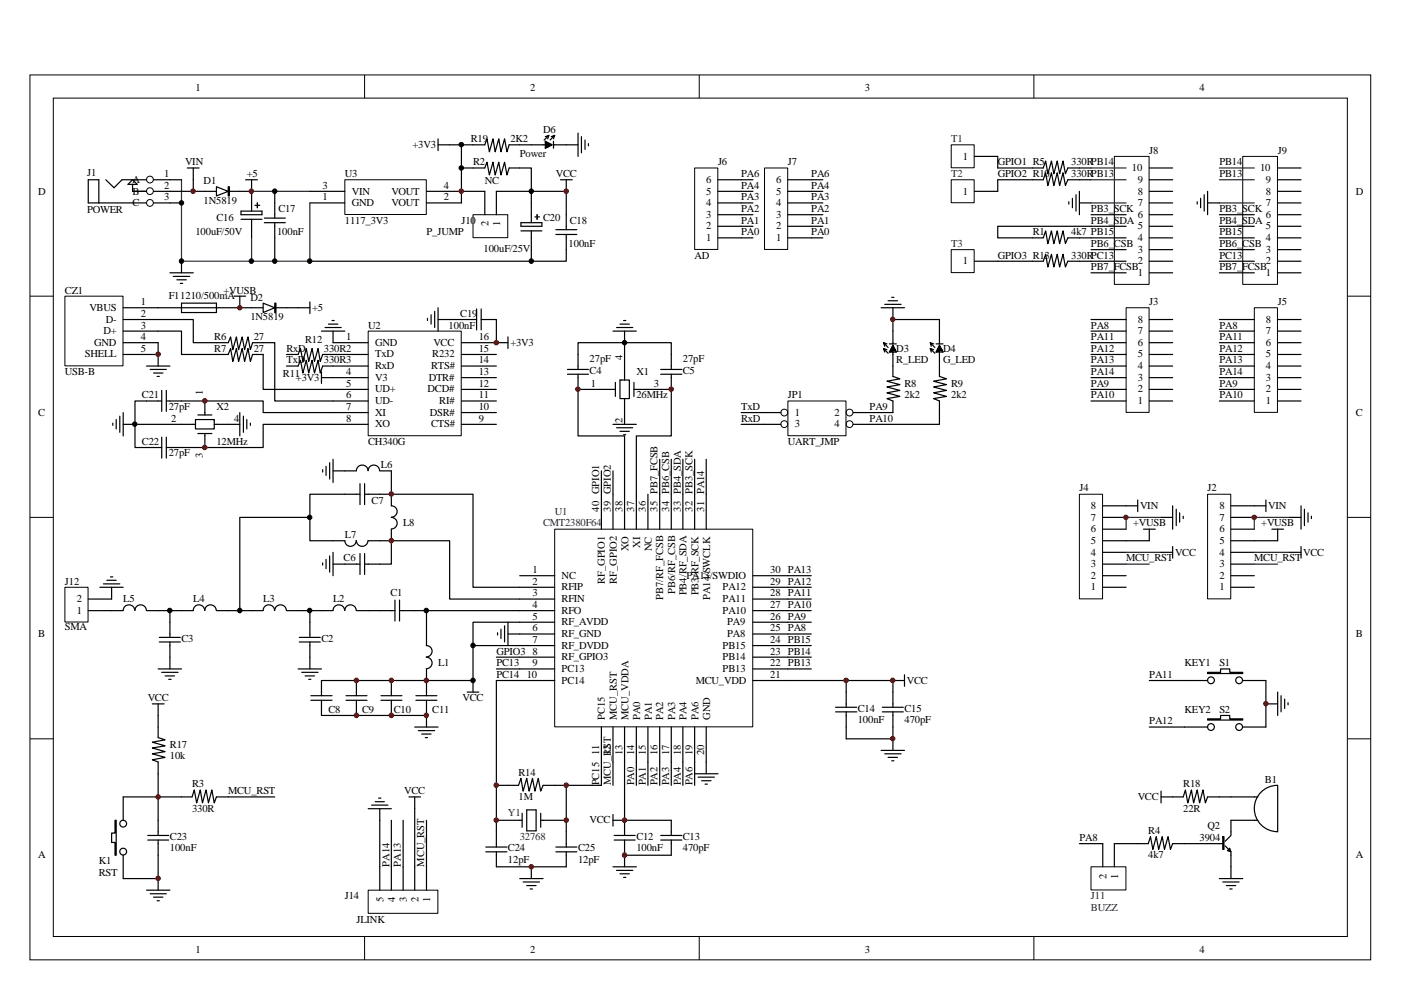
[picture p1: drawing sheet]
<svg xmlns="http://www.w3.org/2000/svg" width="297mm" height="210mm" viewBox="0 0 297 210" stroke-linecap="round" stroke-linejoin="round" font-family="sans-serif">
<g fill="none" stroke="#000" stroke-width=".21">
<path d="M6.3 15.9h284.3v187.6h-284.3zM77.3 15.9v4.9M148.3 15.9v4.9M219.2 15.9v4.9M11.3 20.8h274.4v177.8h-274.4zM6.3 62.8h5M285.7 62.8h5M6.3 109.7h5M285.7 109.7h5M6.3 156.6h5M285.7 156.6h5M77.3 198.6v5"/>
<path d="M148.3 198.6v5M219.2 198.6v5"/>
</g>
<g fill="none" stroke="#000" stroke-width=".25">
<path d="M120.3 78.3h4.5M120.3 79.3h4.5M122.6 78.3v-5.6h19.7v5.6M122.6 79.3v3.3M130 70.2h4.9M130.7 69.4h3.5M131.4 68.7h2M132.2 68h.5M132.4 70.2v10.4M140.1 78.3h4.5M140.1 79.3h4.5M142.3 79.3v3.3"/>
<path d="M68.4 99.6v.5M69.1 98.9v1.9M69.9 98.1v3.5M70.6 99.8h5M70.6 97.4v4.9M75.6 99.8a1.23 1.23 0 0 1 1.2-1.2 1.23 1.23 0 0 1 1.2 1.2M78.1 99.8a1.21 1.21 0 0 1 1.2-1.2 1.21 1.21 0 0 1 1.2 1.2M80.5 99.8h2.5v7.4a1.21 1.21 0 0 1 1.2 1.3 1.21 1.21 0 0 1-1.2 1.2M130 90h4.9M130.5 82.6h-7.9v9.8h9.8v12.4M130.5 81.1v2.9M130.7 90.7h3.5"/>
<path d="M131.4 80.6h2v3.9h-2zM131.4 91.5h2M132.2 92.2h.5M132.4 84.5v5.5M134.4 82.6h7.9v9.8h-7.4v12.4M134.4 81.1v2.9M139.9 97.4v7.4M142.3 97.4v7.4M65.7 109.7h-14.9v19.8M68.4 119.4v.4M69.1 118.6v2M69.9 117.9v3.4"/>
<path d="M70.6 119.6h5.7M70.6 117.1v5M73.1 114.6a1.21 1.21 0 0 0 1.2 1.2 1.21 1.21 0 0 0 1.2-1.2M75.6 114.6a1.23 1.23 0 0 0 1.2 1.2 1.23 1.23 0 0 0 1.2-1.2M76.3 104.8h-10.6v9.9h7.4M76.3 102.5v4.5M76.3 117.4v4.4M77.3 104.8h23v19.7h9.9M77.3 102.5v4.5M77.3 117.4v4.4M78.1 114.7h4.9M83 109.7a1.23 1.23 0 0 1 1.2 1.2 1.23 1.23 0 0 1-1.2 1.3"/>
<path d="M83 114.7v4.9h-5.7M83 114.7h12.3v12.3h14.9M83 112.2v2.5M23.7 129.5h2.4M26.1 129.4a1.23 1.23 0 0 1 1.2-1.2 1.23 1.23 0 0 1 1.3 1.2M28.6 129.4a1.21 1.21 0 0 1 1.2-1.2 1.21 1.21 0 0 1 1.2 1.2M31.1 129.5h9.9M33.8 135.1h4.4M33.8 136.1h4.4M36 129.5v5.6M36 136.1v5.7M41 129.4a1.21 1.21 0 0 1 1.2-1.2 1.21 1.21 0 0 1 1.2 1.2 1.23 1.23 0 0 1 1.2-1.2 1.23 1.23 0 0 1 1.2 1.2"/>
<path d="M45.9 129.5h9.9M55.8 129.4a1.21 1.21 0 0 1 1.2-1.2 1.21 1.21 0 0 1 1.2 1.2M58.3 129.4a1.23 1.23 0 0 1 1.2-1.2 1.23 1.23 0 0 1 1.2 1.2M60.7 129.5h9.9M63.5 135.1h4.4M63.5 136.1h4.4M65.7 129.5v5.6M65.7 136.1v5.7M70.6 129.4a1.23 1.23 0 0 1 1.2-1.2 1.23 1.23 0 0 1 1.3 1.2 1.23 1.23 0 0 1 1.2-1.2 1.23 1.23 0 0 1 1.2 1.2M75.6 129.5h8.1M83.7 127.2v4.5M84.7 129.5h25.5"/>
<path d="M84.7 127.2v4.5M90.4 136.9a1.21 1.21 0 0 1 1.2 1.2 1.21 1.21 0 0 1-1.2 1.2M90.4 139.3a1.23 1.23 0 0 1 1.2 1.3 1.23 1.23 0 0 1-1.2 1.2M90.4 129.5v7.4M100.3 136.9v7.4h-32.1v3.2M105.5 134.2v.4M106.2 133.4v2M107 132.7v3.4M107.7 131.9v5M107.7 134.4h2.5M110.2 131.9h-9.9v5h9.9M33.5 141.8h5"/>
<path d="M34.3 142.6h3.5M35 143.3h2M35.8 144h.5M63.2 141.8h5M64 142.6h3.4M64.7 143.3h2M65.4 144h.5M65.9 148.5h4.5M65.9 147.5h4.5M68.2 148.5v3.2h22.2M73.4 148.5h4.4M73.4 147.5h4.4"/>
<path d="M75.6 144.3v3.2M75.6 148.5v3.2M80.8 148.5h4.4M80.8 147.5h4.4M83 144.3v3.2M83 148.5v3.2M87.9 154.1h5M88.2 148.5h4.4M88.2 147.5h4.4M88.7 154.9h3.5M89.4 155.6h2M90.2 156.4h.4"/>
<path d="M90.4 141.8v5.7M90.4 148.5v5.6M99.1 146.7h2.4M100.3 144.3v2.4M105.2 141.8h5M167 144.3h22.3v5.7M177.2 150.9h4.5M177.2 150h4.5M179.4 144.3v5.7M179.4 150.9v5.7M186.8 159.1h5M187.1 150.9h4.4"/>
<path d="M187.1 150h4.4M187.6 159.8h3.5M189.3 144.3h2.5M189.3 150.9v3.2M189.3 156.6v2.5M191.8 143.1v2.4M134.9 161.6v4.9M147.3 164.1h4.9M148 164.8h3.5M148.8 165.5h1.9M149.5 166.3h.5M149.7 161.6v2.5"/>
<path d="M188.3 160.6h2M189.1 161.3h.4"/>
</g>
<path d="M78.1 70.2h19.7v22.2h-19.7z" fill="#fff"/>
<path d="M78.1 70.2h19.7v22.2h-19.7z" fill="none" stroke="#000" stroke-width=".21"/>
<g fill="none" stroke="#000" stroke-width=".25">
<path d="M70.6 72.7h7.5M70.6 75.2h7.5M70.6 77.6h7.5M97.8 72.7h7.4M97.8 75.2h7.4M97.8 77.6h7.4M23.9 89.7v.5M24.6 89v1.9M25.4 88.2v3.5M26.1 90h15.3M26.1 87.5v4.9M34.3 85h-5.7v9.9h5.7"/>
<path d="M34.3 82.8v4.4M34.3 92.7v4.4M35.3 85h20.5v2.5h22.3M35.3 82.8v4.4M35.3 92.7v4.4M41.4 89h4v1.9h-4zM42 88h2.9M42 91.9h2.9M43.4 85v3M43.4 91.9v3M45.4 90h5.4M50.8 87.5v4.9"/>
<path d="M51.6 88.2v3.5M52.3 89v1.9M53.1 89.7v.5M70.6 80.1h7.5M70.6 82.6h7.5M70.6 85h7.5M78.1 90h-22.3v4.9h-20.5M97.8 80.1h7.4M97.8 82.6h7.4M97.8 85h7.4M97.8 87.5h7.4M97.8 90h7.4"/>
</g>
<path d="M13.8 62.8h12.3v14.8h-12.3z" fill="#fff"/>
<path d="M13.8 62.8h12.3v14.8h-12.3z" fill="none" stroke="#000" stroke-width=".21"/>
<g fill="none" stroke="#000" stroke-width=".25">
<path d="M26.1 67.7h14.9v5h7.4l.5-1.3 .5 2.7 .7-2.7 .5 2.7 .8-2.7 .5 2.7 .7-2.7 .5 2.7 .5-1.4h4.7v12.3h12.3M26.1 70.2h12.4v5h9.9l.5-1.3 .5 2.7 .7-2.7 .5 2.7 .8-2.7 .5 2.7 .7-2.7 .5 2.7 .5-1.4h2.2v7.4h14.8M26.1 65.2h24.7M26.1 72.7h7.4v4.9M26.1 75.2h7.4M31.1 77.6h4.9M31.8 78.3h3.5M32.6 79.1h1.9M33.3 79.8h.5M38.5 64.3h7.4v2h-7.4zM63.2 65.2h2.5M65.7 64v2.5"/>
<path d="M68.2 70.2h4.9M68.9 69.4h3.4M69.6 68.7h2M70.4 68h.5M70.6 70.2v2.5M90.6 67.5v.5M91.4 66.7v2M92.2 66v3.4M92.9 67.7h2.4M92.9 65.2v5M97.8 67.7h3.2M101 65.5v4.4"/>
<path d="M102 67.7h3.2M102 65.5v4.4M184.4 87.5h4.9M26.1 169v4.9M26.1 181.3v5"/>
</g>
<path d="M24.4 173.9h.2v7.4h-.2v-2.7h-.7v-2h.7z" fill-rule="evenodd" fill="#fff" stroke="#000" stroke-width=".25"/>
<g fill="none" stroke="#000" stroke-width=".25">
<path d="M32.3 149.2h2.5M33.5 154.1v2.3l1.5 .5-2.7 .5 2.7 .7-2.7 .5 2.7 .8-2.7 .4 2.7 .8-2.7 .5 1.2 .5v7.4h-7.4M33.5 149.2v2.5M31.3 177.1h4.5M31.3 178.1h4.5M33.5 169v8.1M33.5 178.1v10.6M137.4 161.6v4.9M26.1 186.3h7.4M31.1 188.7h4.9M31.8 189.5h3.5M32.6 190.2h1.9"/>
<path d="M33.3 191h.5"/>
<circle cx="26.1" cy="174.6" r=".72"/>
<circle cx="26.1" cy="180.6" r=".72"/>
</g>
<path d="M78.1 188.8h14.7v4.8h-14.7z" fill="#fff"/>
<path d="M78.1 188.7h14.7v4.9h-14.7z" fill="none" stroke="#000" stroke-width=".21"/>
<g fill="none" stroke="#000" stroke-width=".25">
<path d="M38.5 169h2.2l.5-1.5 .5 2.7 .8-2.7 .4 2.7 .8-2.7 .5 2.7 .7-2.7 .5 2.7 .5-1.2h2.5M78.1 171.5h4.9M78.8 170.7h3.5M79.5 170h2M80.3 169.2h.5M80.5 171.5v17.2M83 173.9v14.8M85.5 173.9v14.8M86.7 169h2.5M87.9 169v19.7M139.9 161.6v4.9M142.3 161.6v4.9"/>
<path d="M241.2 178.9h2.3l.4-1.5 .5 2.7 .8-2.7 .5 2.7 .7-2.7 .5 2.7 .7-2.7 .6 2.7 .4-1.2h2.5M90.4 183.8v4.9"/>
</g>
<path d="M238.8 65.3h4.8v22.1h-4.8z" fill="#fff"/>
<path d="M238.8 65.2h4.8v22.2h-4.8z" fill="none" stroke="#000" stroke-width=".21"/>
<path d="M243.7 77.6h4.9M243.7 75.2h4.9M243.7 72.7h4.9M243.7 70.2h4.9M243.7 67.7h4.9M243.7 85h4.9M243.7 82.6h4.9M243.7 80.1h4.9" fill="none" stroke="#000" stroke-width=".25"/>
<path d="M236.3 33.2h7.3v27.1h-7.3z" fill="#fff"/>
<path d="M236.3 33.2h7.3v27.1h-7.3z" fill="none" stroke="#000" stroke-width=".21"/>
<g fill="none" stroke="#000" stroke-width=".25">
<path d="M243.7 38.1h4.9M243.7 35.6h4.9M226.6 42.8v.5M227.4 42.1v1.9M228.1 41.3v3.5M228.9 43h2.4M228.9 40.6v4.9M243.7 57.8h4.9M243.7 55.4h4.9M243.7 52.9h4.9M243.7 50.4h4.9M243.7 48h4.9"/>
<path d="M243.7 45.5h4.9M243.7 43h4.9M243.7 40.6h4.9"/>
</g>
<path d="M231.3 38.1h7.5M231.3 35.6h7.5M231.3 43h7.5" fill="none" stroke="#000080" stroke-width=".25"/>
<path d="M256.1 104.8h4.8v22.2h-4.8z" fill="#fff"/>
<g fill="none" stroke="#000" stroke-width=".21">
<path d="M256 104.8h4.9v22.2h-4.9z"/>
<circle cx="31.8" cy="38.1" r=".72"/>
<circle cx="31.8" cy="40.5" r=".72"/>
<circle cx="31.8" cy="43" r=".72"/>
</g>
<g fill="none" stroke="#000" stroke-width=".25">
<path d="M22.4 38.1l1.8 1.7 1.7-1.7h5.2M27.1 39.1l1-1 1 1zM28.1 39.1v1.5h3M32.6 38.1h3.4M21 43v-4.9h-2.3v4.9h12.4M32.6 40.6h3.4M32.6 43h3.4M41 40.6h12.3M261 119.6h4.9M261 117.1h4.9M261 114.7h4.9M261 112.2h4.9"/>
<path d="M261 109.7h4.9M261 107.2h7.4M268.4 106v2.5M273.3 109.7h2.5M275.8 107.2v5M276.6 108v3.4M277.3 108.7v2M278 109.4v.6M261 124.5h4.9M261 122.1h4.9"/>
</g>
<path d="M265.9 119.6h5M265.9 117.1h7.4M273.3 109.7h-7.4v2.5" fill="none" stroke="#000080" stroke-width=".25"/>
<g fill="#fff" stroke="#000" stroke-width=".25">
<path d="M48.4 39.6h.2v1.9h-.2z" fill-rule="evenodd"/>
<path d="M45.9 39.6l2.5 1-2.5 .9z" fill-rule="evenodd"/>
</g>
<path d="M38.5 38.1v17.3h14.8M53.3 50.4v5M53.3 40.6h12.4M65.7 43v12.4h-12.4" fill="none" stroke="#000080" stroke-width=".25"/>
<g fill="none" stroke="#000" stroke-width=".25">
<path d="M36 38.1h2.5M36 40.6h5M36 43h2.5M51.1 44.8h4.4v.7h-4.4zM51.1 46.5h4.4M53.3 40.6v4.2M53.3 46.5v3.9M54.1 43.5h1M54.6 43v1M110.4 47.2h4.5v.8h-4.5zM110.4 49h4.5M112.6 43v4.2"/>
<path d="M112.6 49v3.9M113.4 46h1M113.9 45.5v1"/>
</g>
<path d="M73.2 38.2h17.2v7.3h-17.2z" fill="#fff"/>
<path d="M73.1 38.1h17.3v7.4h-17.3z" fill="none" stroke="#000" stroke-width=".21"/>
<path d="M65.7 43h7.4M65.7 40.6h7.4M90.4 43h7.4M90.4 40.6h7.4M50.8 65.2h12.4" fill="none" stroke="#000" stroke-width=".25"/>
<g fill="#fff" stroke="#000" stroke-width=".25">
<path d="M58.3 64.3h.2v2h-.2z" fill-rule="evenodd"/>
<path d="M55.8 64.3l2.5 .9-2.5 1.1z" fill-rule="evenodd"/>
</g>
<g fill="none" stroke="#000" stroke-width=".25">
<path d="M52.1 38.1h2.5M53.3 38.1v2.5M36 57.8h5M36.7 58.6h3.5M37.5 59.3h2M38.5 55.4v2.4M56 47.2h4.5M56 46.2h4.5M58.3 40.6v5.6M58.3 47.2v8.2M231.3 57.8h7.5M231.3 45.5h7.5"/>
<path d="M231.3 48h7.5M231.3 50.4h7.5M231.3 52.9h7.5M231.3 55.4h7.5M38.2 60.1h.5M95.3 67.7h2.5M231.3 67.7h7.5M231.3 70.2h7.5M231.3 72.7h7.5M231.3 75.2h7.5M231.3 77.6h7.5M127.5 99.8v5"/>
<path d="M130 99.8v5M144.8 97.4v7.4M147.3 97.4v7.4M231.3 85h7.5M231.3 82.6h7.5M231.3 80.1h7.5M105.2 139.3h5M167 124.5h5M167 127h5M167 139.3h5M167 136.9h5M167 129.5h5"/>
<path d="M167 131.9h5M167 134.4h5M105.2 144.3h5M144.8 161.6v4.9M147.3 161.6v4.9"/>
</g>
<path d="M263.5 33.2h7.3v27.1h-7.3z" fill="#fff"/>
<path d="M263.5 33.2h7.3v27.1h-7.3z" fill="none" stroke="#000" stroke-width=".21"/>
<g fill="none" stroke="#000" stroke-width=".25">
<path d="M270.9 38.1h4.9M270.9 35.6h4.9M253.8 42.8v.5M254.6 42.1v1.9M255.3 41.3v3.5M256 43h2.5M256 40.6v4.9M258.5 57.8h7.4M258.5 55.4h7.4M258.5 52.9h7.4M258.5 50.4h7.4M258.5 48h7.4"/>
<path d="M258.5 45.5h7.4M270.9 57.8h4.9M270.9 55.4h4.9M270.9 52.9h4.9M270.9 50.4h4.9M270.9 48h4.9M270.9 45.5h4.9M270.9 43h4.9M270.9 40.6h4.9"/>
</g>
<path d="M258.5 38.1h7.4M258.5 35.6h7.4M258.5 43h7.4" fill="none" stroke="#000080" stroke-width=".25"/>
<path d="M266 65.3h4.8v22.1h-4.8z" fill="#fff"/>
<path d="M265.9 65.2h4.9v22.2h-4.9z" fill="none" stroke="#000" stroke-width=".21"/>
<g fill="none" stroke="#000" stroke-width=".25">
<path d="M258.5 77.6h7.4M258.5 75.2h7.4M258.5 72.7h7.4M258.5 70.2h7.4M258.5 67.7h7.4M270.9 77.6h4.9M270.9 75.2h4.9M270.9 72.7h4.9M270.9 70.2h4.9M270.9 67.7h4.9M258.5 85h7.4M258.5 82.6h7.4"/>
<path d="M258.5 80.1h7.4M270.9 85h4.9M270.9 82.6h4.9M270.9 80.1h4.9"/>
</g>
<path d="M228.9 104.8h4.9v22.2h-4.9z" fill="#fff"/>
<path d="M228.9 104.8h4.9v22.2h-4.9z" fill="none" stroke="#000" stroke-width=".21"/>
<g fill="none" stroke="#000" stroke-width=".25">
<path d="M39.7 35.6h2.5M41 35.6v5M92.9 29.4v2.5M92.9 30.7h2.4M118.8 38.1h2.5M120.1 38.1v7.4M112.6 52.9v2.5h-46.9M120.1 52.9v2.5h-7.5M120.1 40.6h-7.5v2.4M49.6 62.8h2.5M50.8 62.8v2.4M68.2 78.8v2.5"/>
<path d="M105.2 67.7v5h2.5M107.7 71.4v2.5M187.3 73.9l.7 .2M187.3 72.7l.7 .2M187.6 74.6l-.3-.7 1 1M187.6 73.4l-.3-.7 1 1M188.6 72.9h1.4M188.8 74.4h1M189.3 73.2l.7 1.4h-1.4zM189.3 73.9l.2 .2-.2-.4-.2 .4h.7l-.5-.4 .5 .4-1 .3 .5-1 .7 1.2M189.3 74.6v5.2l1.5 .5-2.8 .5 2.8 .7-2.8 .6 2.8 .7-2.8 .5 2.8 .7-2.8 .5 1.3 .5v2.5M189.3 72.9v-5.2h9.9v5.2"/>
<path d="M189.3 74.4l-.7 .2M197.2 73.9l.8 .2M197.2 72.7l.8 .2M197.4 74.6l-.2-.7 1 1M197.4 73.4l-.2-.7 1 1M198.5 72.9h1.4M198.7 74.4h1M199.2 73.2l.7 1.4h-1.4zM199.2 73.9l.2 .2-.2-.4-.3 .4h.8l-.5-.4 .5 .4-1 .3 .5-1 .7 1.2M199.2 74.6v5.2l1.5 .5-2.7 .5 2.7 .7-2.7 .6 2.7 .7-2.7 .5 2.7 .7-2.7 .5 1.2 .5v5h-14.8M199.2 74.4l-.7 .2M68.2 80.1h2.4"/>
<path d="M149.7 97.4v7.4M233.8 119.6h5M233.8 117.1h5M233.8 112.2h5M233.8 109.7h5M233.8 107.2h7.4M241.2 106v2.5M242.4 112.2h2.5M243.7 112.2v2.5h-9.9M246.2 117.1h2.4M246.2 109.7h2.4M248.6 107.2v5"/>
<path d="M248.6 115.9v2.4M249.4 108v3.4M250.1 108.7v2M250.9 109.4v.6M269.7 112.2h2.4M270.9 112.2v2.5h-5M273.3 117.1h2.5M275.8 115.9v2.4M167 122.1h5M233.8 124.5h5M233.8 122.1h5M90.4 173.9v9.9"/>
<path d="M130 172.7v2.4M130 173.9h2.4"/>
</g>
<path d="M238.8 119.6h4.9M238.8 117.1h7.4M246.2 109.7h-7.4v2.5" fill="none" stroke="#000080" stroke-width=".25"/>
<g fill="#000" stroke="#000" stroke-width=".21">
<circle cx="38.5" cy="43" r=".47"/>
<circle cx="53.3" cy="55.4" r=".48"/>
<circle cx="58.2" cy="40.5" r=".48"/>
<circle cx="58.2" cy="55.4" r=".48"/>
</g>
<path d="M100.3 45.6h7.4v4.8h-7.4z" fill="#fff"/>
<path d="M100.3 45.5h7.4v4.9h-7.4z" fill="none" stroke="#000" stroke-width=".21"/>
<path d="M97.8 43v-7.4h5l.5-1.2 .5 2.7 .7-2.7 .5 2.7 .7-2.7 .5 2.7 .8-2.7 .5 2.7 .4-1.5h4.7v5h-7.4v4.9M97.8 40.6h5v4.9" fill="none" stroke="#000" stroke-width=".25"/>
<g fill="#000" stroke="#000" stroke-width=".21">
<circle cx="65.6" cy="55.4" r=".48"/>
<circle cx="112.6" cy="55.4" r=".48"/>
<circle cx="112.6" cy="40.5" r=".48"/>
</g>
<path d="M167.1 85.1h12.3v7.3h-12.3z" fill="#fff"/>
<g fill="none" stroke="#000" stroke-width=".21">
<path d="M167 85h12.4v7.4h-12.4z"/>
<circle cx="166.3" cy="89.9" r=".72"/>
<circle cx="166.3" cy="87.5" r=".72"/>
<circle cx="180.1" cy="89.9" r=".72"/>
<circle cx="180.1" cy="87.5" r=".72"/>
</g>
<path d="M162.1 87.5h3.5M162.1 90h3.5M180.9 87.5h3.5M180.9 90h3.5" fill="none" stroke="#000" stroke-width=".25"/>
<path d="M13.8 124.6h4.9v7.3h-4.9z" fill="#fff"/>
<path d="M13.8 124.5h4.9v7.4h-4.9z" fill="none" stroke="#000" stroke-width=".21"/>
<path d="M18.7 129.5h5M21.2 124.5h4.9M21.9 123.8h3.5M22.6 123h2M23.4 122.3h.5M23.7 124.5v2.5h-5" fill="none" stroke="#000" stroke-width=".25"/>
<g fill="#000" stroke="#000" stroke-width=".21">
<circle cx="65.7" cy="109.7" r=".47"/>
<circle cx="36" cy="129.4" r=".49"/>
<circle cx="50.8" cy="129.4" r=".48"/>
<circle cx="65.6" cy="129.4" r=".48"/>
<circle cx="90.4" cy="129.4" r=".48"/>
<circle cx="100.3" cy="136.9" r=".48"/>
</g>
<path d="M147.3 35.7h4.9v17.2h-4.9z" fill="#fff"/>
<path d="M147.3 35.6h4.9v17.3h-4.9z" fill="none" stroke="#000" stroke-width=".21"/>
<path d="M152.2 38.1h4.9M152.2 50.4h4.9M152.2 48h4.9M152.2 45.5h4.9M152.2 43h4.9M152.2 40.6h4.9" fill="none" stroke="#000" stroke-width=".25"/>
<path d="M162.1 35.7h4.9v17.2h-4.9z" fill="#fff"/>
<path d="M162.1 35.6h4.9v17.3h-4.9z" fill="none" stroke="#000" stroke-width=".21"/>
<g fill="none" stroke="#000" stroke-width=".25">
<path d="M157.1 38.1h2.5M167 38.1h7.5M157.1 50.4h2.5M157.1 48h2.5M157.1 45.5h2.5M157.1 43h2.5M157.1 40.6h2.5M167 50.4h7.5M167 48h7.5M167 45.5h7.5M167 43h7.5M167 40.6h7.5"/>
<path d="M256 178.9h2.5M261 173.9v2.5M261 181.3v2.5"/>
</g>
<path d="M260.7 179.8l.3 .8-.7-.2z" fill-rule="evenodd" fill="#fff" stroke="#000" stroke-width=".25"/>
<g fill="none" stroke="#000" stroke-width=".25">
<path d="M117.9 49.7h4.4M117.9 48.7h4.4M120.1 45.5v3.2M120.1 49.7v3.2M251.1 144.3h4.9M263.5 144.3h4.9M246.2 169h4.7l.4-1.5 .5 2.7 .8-2.7 .5 2.7 .7-2.7 .5 2.7 .8-2.7 .5 2.7 .4-1.2h10.7M246.2 167.7v2.5M251.1 178.9h4.9M258.5 178.9h.7M259.2 177.4h.3v2.7h-.3zM259.8 179.3l1.2 1.3v.7"/>
<path d="M261 176.4v.7l-1.2 1.3M261 173.9h5.7M270.8 166.5a4.9 4.9 0 0 0-4.9 4.9 4.9 4.9 0 0 0 4.9 4.9M270.9 166.5v9.9M258.5 186.3h5M259.2 187h3.5M260 187.8h2M260.7 188.5h.5M261 183.8v2.5"/>
</g>
<path d="M256 142.6h2.8v-.8h1.9v.8h2.8v.2h-7.5z" fill-rule="evenodd" fill="#fff" stroke="#000" stroke-width=".25"/>
<g fill="none" stroke="#000" stroke-width=".25">
<path d="M251.1 154.1h4.9M263.5 154.1h4.9"/>
<circle cx="256.7" cy="144.2" r=".72"/>
<circle cx="262.7" cy="144.2" r=".72"/>
</g>
<path d="M256 152.4h2.8v-.7h1.9v.7h2.8v.3h-7.5z" fill-rule="evenodd" fill="#fff" stroke="#000" stroke-width=".25"/>
<g fill="none" stroke="#000" stroke-width=".25">
<path d="M95.3 30.7h7.5l.5-1.3 .5 2.8 .7-2.8 .5 2.8 .7-2.8 .5 2.8 .8-2.8 .5 2.8 .4-1.5h7.7M97.8 30.7v4.9M115.6 29.9l1.5 .8-1.5 .7zM115.6 29l.8-.3-1 1M115.6 29.9l.3 .8M115.9 30.2v1M116.4 30.7l-.3 .2 .5-.2-.5-.2v.7l.5-.5-.5 .5-.2-1 1 .5-1.3 .7M116.4 28.7l-.3 .7M116.9 29l.7-.3-1 1M117.3 30.7h5.3M117.3 29.9v1.5M117.6 28.7l-.3 .7"/>
<path d="M122.6 28.2v5M123.3 29v3.4M124 29.7v2M124.8 30.5v.4M60.7 75.2h2.5l.5-1.3 .5 2.7 .7-2.7 .5 2.7 .8-2.7 .5 2.7 .7-2.7 .5 2.7 .5-1.4h2.2M60.7 77.6h2.5l.5-1.2 .5 2.7 .7-2.7 .5 2.7 .8-2.7 .5 2.7 .7-2.7 .5 2.7 .5-1.5h2.2M243.7 154.1h7.4M243.7 144.3h7.4M268.4 144.3v9.8M268.4 149.2h2.5M270.9 146.7v5M271.6 147.5v3.4"/>
<path d="M272.4 148.2v2M273.1 149v.5"/>
<circle cx="256.7" cy="154.1" r=".72"/>
<circle cx="262.7" cy="154.1" r=".72"/>
</g>
<g fill="#000" stroke="#000" stroke-width=".21">
<circle cx="97.8" cy="30.7" r=".48"/>
<circle cx="97.8" cy="35.6" r=".48"/>
<circle cx="38.5" cy="55.4" r=".48"/>
<circle cx="132.4" cy="72.7" r=".47"/>
<circle cx="28.6" cy="89.9" r=".47"/>
<circle cx="100.3" cy="144.3" r=".48"/>
</g>
<path d="M117.6 112.2h42v41.9h-42z" fill="#fff"/>
<path d="M117.6 112.2h42v41.9h-42z" fill="none" stroke="#000" stroke-width=".21"/>
<g fill="none" stroke="#000" stroke-width=".25">
<path d="M157.1 87.5h5M157.1 90h5M127.5 104.8v7.4M130 104.8v7.4M132.4 104.8v7.4M134.9 104.8v7.4M137.4 104.8v7.4M139.9 104.8v7.4M142.3 104.8v7.4M144.8 104.8v7.4M147.3 104.8v7.4M149.7 104.8v7.4"/>
<path d="M110.2 122.1h7.4M110.2 124.5h7.4M110.2 127h7.4M110.2 129.5h7.4M110.2 131.9h7.4M110.2 134.4h7.4M110.2 136.9h7.4M110.2 139.3h7.4M159.6 122.1h7.4M159.6 124.5h7.4M159.6 127h7.4M159.6 129.5h7.4"/>
<path d="M159.6 131.9h7.4M159.6 134.4h7.4M159.6 136.9h7.4M159.6 139.3h7.4M33.5 151.7v2.4M110.2 141.8h7.4M110.2 144.3h7.4M127.5 154.1v12.4M130 154.1v12.4M132.4 154.1v19.8h9.9v3.2M134.9 154.1v7.5M137.4 154.1v7.5"/>
<path d="M139.9 154.1v7.5M142.3 154.1v7.5M144.8 154.1v7.5M147.3 154.1v7.5M149.7 154.1v7.5M159.6 141.8h12.4M159.6 144.3h7.4M189.3 154.1v2.5h-9.9M33.5 169h5M48.4 169h9.9M130.2 178.1h4.5M130.2 177.1h4.5"/>
<path d="M132.4 173.9v3.2M132.4 178.1v5.7M140.1 178.1h4.5M140.1 177.1h4.5M142.3 178.1v3.2h-9.9M236.3 178.9h4.9M130 183.8h4.9M130.7 184.5h3.5M131.4 185.3h2M132.2 186h.5"/>
</g>
<g fill="#800000" stroke="#800000" stroke-width=".21">
<circle cx="189.3" cy="144.3" r=".48"/>
<circle cx="179.4" cy="144.3" r=".49"/>
<circle cx="189.3" cy="156.6" r=".47"/>
<circle cx="33.5" cy="186.2" r=".47"/>
<circle cx="33.5" cy="169" r=".47"/>
<circle cx="120" cy="40.5" r=".48"/>
</g>
<path d="M231.4 183.8h7.3v4.9h-7.3z" fill="#fff"/>
<path d="M231.3 183.8h7.4v4.9h-7.4z" fill="none" stroke="#000" stroke-width=".21"/>
<g fill="none" stroke="#000" stroke-width=".25">
<path d="M211.5 35.6h9.7l.5-1.5 .5 2.7 .7-2.7 .5 2.7 .8-2.7 .5 2.7 .7-2.7 .5 2.7 .5-1.2h4.9M211.5 38.1h9.7l.5-1.5 .5 2.7 .7-2.7 .5 2.7 .8-2.7 .5 2.7 .7-2.7 .5 2.7 .5-1.2h4.9M211.5 55.4h9.7l.5-1.5 .5 2.7 .7-2.7 .5 2.7 .8-2.7 .5 2.7 .7-2.7 .5 2.7 .5-1.2h4.9M231.3 48h-19.8v2.4h9.7l.5-1.4 .5 2.7 .7-2.7 .5 2.7 .8-2.7 .5 2.7 .7-2.7 .5 2.7 .5-1.3h4.9M186.8 65.2h5M187.6 64.5h3.5M188.3 63.8h2M189.1 63h.4M189.3 65.2v2.5M105.2 144.3v22.2h4.7l.5-1.5 .5 2.7 .8-2.7 .5 2.7 .7-2.7 .5 2.7 .7-2.7 .5 2.7 .5-1.2h12.4M103 179.6h4.5M105.2 173.9h5.5"/>
<path d="M105.2 166.5v13.1M110.7 172.4v3M111.7 171.7h2v4.5h-2zM114.6 173.9h5.5M114.6 172.4v3M117.9 179.6h4.4M120.1 166.5v13.1M228.9 178.9h4.9v4.9M236.3 178.9v4.9M103 180.6h4.5M105.2 180.6v3.2h14.9v-3.2M110.2 186.3h4.9"/>
<path d="M110.9 187h3.5M111.7 187.8h2M112.4 188.5h.5M112.6 183.8v2.5M117.9 180.6h4.4"/>
</g>
<g fill="#800000" stroke="#800000" stroke-width=".21">
<circle cx="268.4" cy="149.2" r=".47"/>
<circle cx="105.2" cy="166.5" r=".49"/>
<circle cx="120" cy="166.5" r=".48"/>
<circle cx="112.6" cy="183.8" r=".47"/>
</g>
<path d="M201.7 53h4.8v4.8h-4.8z" fill="#fff"/>
<path d="M201.7 52.9h4.8v4.9h-4.8z" fill="none" stroke="#000" stroke-width=".21"/>
<path d="M206.6 55.4h4.9" fill="none" stroke="#000" stroke-width=".25"/>
<path d="M201.7 38.2h4.8v4.8h-4.8z" fill="#fff"/>
<path d="M201.7 38.1h4.8v4.9h-4.8z" fill="none" stroke="#000" stroke-width=".21"/>
<path d="M206.6 40.6h4.9" fill="none" stroke="#000" stroke-width=".25"/>
<path d="M201.7 30.7h4.8v4.9h-4.8z" fill="#fff"/>
<path d="M201.7 30.7h4.8v4.9h-4.8z" fill="none" stroke="#000" stroke-width=".21"/>
<path d="M206.6 33.2h4.9v2.4M211.5 38.1v2.5" fill="none" stroke="#000" stroke-width=".25"/>
<g fill="#800000" stroke="#800000" stroke-width=".21">
<circle cx="189.3" cy="67.7" r=".47"/>
<circle cx="122.5" cy="82.5" r=".48"/>
<circle cx="142.3" cy="82.5" r=".48"/>
<circle cx="75.6" cy="144.3" r=".48"/>
<circle cx="75.6" cy="151.7" r=".48"/>
<circle cx="83" cy="144.3" r=".48"/>
<circle cx="83" cy="151.7" r=".48"/>
<circle cx="90.4" cy="144.3" r=".48"/>
<circle cx="90.4" cy="151.7" r=".48"/>
<circle cx="83" cy="104.7" r=".47"/>
<circle cx="83" cy="114.6" r=".48"/>
<circle cx="105.2" cy="72.7" r=".48"/>
<circle cx="43.4" cy="85" r=".49"/>
<circle cx="43.4" cy="94.9" r=".48"/>
<circle cx="33.5" cy="75.1" r=".47"/>
<circle cx="50.8" cy="65.2" r=".47"/>
<circle cx="265.9" cy="109.7" r=".48"/>
<circle cx="40.9" cy="40.5" r=".48"/>
<circle cx="53.3" cy="40.5" r=".48"/>
<circle cx="97.8" cy="40.5" r=".49"/>
<circle cx="238.7" cy="109.7" r=".47"/>
<circle cx="132.4" cy="173.9" r=".48"/>
<circle cx="132.4" cy="181.3" r=".48"/>
<circle cx="105.2" cy="173.9" r=".49"/>
<circle cx="120" cy="173.9" r=".48"/>
</g>
<g font-size="2.2">
<text x="41.4" y="19.3">1</text>
<text x="112.4" y="19.3">2</text>
<text x="183.3" y="19.3">3</text>
<text x="254.3" y="19.3">4</text>
<text x="115.1" y="28.2">D6</text>
<text x="39.2" y="35.1">VIN</text>
<text x="87.5" y="31.3">+3V3</text>
<text x="99.8" y="30.1">R19</text>
<text x="100.3" y="35.1">R2</text>
<text x="108.2" y="30.1">2K2</text>
<text x="110.2" y="33.3">Power</text>
<text x="152.2" y="35.1">J6</text>
<text x="167" y="35.1">J7</text>
<text x="204.1" y="33.8">1</text>
<text x="211.5" y="35.1">GPIO1 R5</text>
<text x="227.1" y="35.1">330RPB14</text>
<text x="243.7" y="32.6">J8</text>
<text x="258.5" y="35.1">PB14</text>
<text x="270.9" y="32.6">J9</text>
<text x="8.1" y="41.2">D</text>
<text x="18.5" y="37.3">J1</text>
<text x="28.1" y="38.7">A</text>
<text x="28.1" y="41.2">B</text>
<text x="34.8" y="37.5">1</text>
<text x="34.8" y="40">2</text>
<text x="43.2" y="39">D1</text>
<text x="52.3" y="37.5">+5</text>
<text x="68.4" y="40">3</text>
<text x="73.1" y="37.5">U3</text>
<text x="74.6" y="41.2">VIN</text>
<text x="83" y="41.2">VOUT</text>
<text x="94.1" y="40">4</text>
<text x="102.8" y="39">NC</text>
<text x="117.9" y="37.5">VCC</text>
<text x="149.7" y="41.2">5</text>
<text x="149.7" y="38.7">6</text>
<text x="157.1" y="40">PA4</text>
<text x="157.1" y="37.5">PA6</text>
<text x="164.6" y="41.2">5</text>
<text x="164.6" y="38.7">6</text>
<text x="172" y="40">PA4</text>
<text x="172" y="37.5">PA6</text>
<text x="204.1" y="41.2">1</text>
<text x="211.5" y="37.5">GPIO2 R10</text>
<text x="227.1" y="37.5">330RPB13</text>
<text x="240" y="36.3">10</text>
<text x="241.2" y="41.2">8</text>
<text x="241.2" y="38.7">9</text>
<text x="258.5" y="37.5">PB13</text>
<text x="267.2" y="36.3">10</text>
<text x="268.4" y="41.2">8</text>
<text x="268.4" y="38.7">9</text>
<text x="287.4" y="41.2">D</text>
<text x="18.5" y="45.2">POWER</text>
<text x="28.1" y="43.7">C</text>
<text x="34.8" y="42.5">3</text>
<text x="43.2" y="43.2">1N5819</text>
<text x="45.9" y="46.9">C16</text>
<text x="59" y="44.9">C17</text>
<text x="68.4" y="42.5">1</text>
<text x="73.1" y="47.4">1117_3V3</text>
<text x="74.6" y="43.7">GND</text>
<text x="83" y="43.7">VOUT</text>
<text x="94.1" y="42.5">2</text>
<text x="97.8" y="47.4">J10</text>
<text x="103.5" y="48" transform="rotate(-90 103.5 48)">2</text>
<text x="106" y="48" transform="rotate(-90 106 48)">1</text>
<text x="115.1" y="46.9">C20</text>
<text x="120.8" y="47.4">C18</text>
<text x="149.7" y="46.2">3</text>
<text x="149.7" y="43.7">4</text>
<text x="157.1" y="47.4">PA1</text>
<text x="157.1" y="44.9">PA2</text>
<text x="157.1" y="42.5">PA3</text>
<text x="164.6" y="46.2">3</text>
<text x="164.6" y="43.7">4</text>
<text x="172" y="47.4">PA1</text>
<text x="172" y="44.9">PA2</text>
<text x="172" y="42.5">PA3</text>
<text x="231.3" y="47.4">PB4_SDA</text>
<text x="231.3" y="44.9">PB3_SCK</text>
<text x="241.2" y="46.2">6</text>
<text x="241.2" y="43.7">7</text>
<text x="258.5" y="47.4">PB4_SDA</text>
<text x="258.5" y="44.9">PB3_SCK</text>
<text x="268.4" y="46.2">6</text>
<text x="268.4" y="43.7">7</text>
<text x="41.4" y="49.9">100uF/50V</text>
<text x="58.8" y="49.9">100nF</text>
<text x="90.4" y="49.9">P_JUMP</text>
<text x="102.5" y="53.4">100uF/25V</text>
<text x="120.6" y="52.3">100nF</text>
<text x="149.7" y="51.1">1</text>
<text x="149.7" y="48.7">2</text>
<text x="157.1" y="49.9">PA0</text>
<text x="164.6" y="51.1">1</text>
<text x="164.6" y="48.7">2</text>
<text x="172" y="49.9">PA0</text>
<text x="218.9" y="49.9">R1</text>
<text x="227.1" y="49.9">4k7 PB15</text>
<text x="231.3" y="52.3">PB6_CSB</text>
<text x="241.2" y="53.6">3</text>
<text x="241.2" y="51.1">4</text>
<text x="241.2" y="48.7">5</text>
<text x="258.5" y="52.3">PB6_CSB</text>
<text x="258.5" y="49.9">PB15</text>
<text x="268.4" y="53.6">3</text>
<text x="268.4" y="51.1">4</text>
<text x="268.4" y="48.7">5</text>
<text x="147.3" y="54.8">AD</text>
<text x="204.1" y="56.1">1</text>
<text x="211.5" y="54.8">GPIO3 R13</text>
<text x="227.1" y="54.8">330RPC13</text>
<text x="231.3" y="57.3">PB7_FCSB</text>
<text x="241.2" y="58.5">1</text>
<text x="241.2" y="56.1">2</text>
<text x="258.5" y="57.3">PB7_FCSB</text>
<text x="258.5" y="54.8">PC13</text>
<text x="268.4" y="58.5">1</text>
<text x="268.4" y="56.1">2</text>
<text x="13.8" y="62.2">CZ1</text>
<text x="19" y="65.9">VBUS</text>
<text x="29.8" y="64.7">1</text>
<text x="35.8" y="63.5">F11210/500mA</text>
<text x="47.4" y="62.2">+VUSB</text>
<text x="53.1" y="63.7">D2</text>
<text x="66.2" y="65.9">+5</text>
<text x="243.7" y="64.7">J3</text>
<text x="270.9" y="64.7">J5</text>
<text x="21.9" y="70.9">D+</text>
<text x="22.4" y="68.4">D-</text>
<text x="29.8" y="67.2">2</text>
<text x="29.8" y="69.7">3</text>
<text x="53.1" y="67.9">1N5819</text>
<text x="78.1" y="69.7">U2</text>
<text x="95.1" y="69.7">100nF</text>
<text x="97.6" y="67.2">C19</text>
<text x="231.3" y="69.7">PA8</text>
<text x="241.2" y="70.9">7</text>
<text x="241.2" y="68.4">8</text>
<text x="258.5" y="69.7">PA8</text>
<text x="268.4" y="70.9">7</text>
<text x="268.4" y="68.4">8</text>
<text x="18" y="75.8">SHELL</text>
<text x="19.9" y="73.3">GND</text>
<text x="29.8" y="72.1">4</text>
<text x="29.8" y="74.6">5</text>
<text x="45.4" y="72.1">R6</text>
<text x="45.4" y="74.6">R7</text>
<text x="53.8" y="72.1">27</text>
<text x="53.8" y="74.6">27</text>
<text x="60.7" y="77.1">TxD</text>
<text x="60.7" y="74.6">RxD</text>
<text x="64.7" y="72.8">R12</text>
<text x="68.7" y="74.6">330R2</text>
<text x="68.7" y="77.1">330R3</text>
<text x="73.4" y="72.1">1</text>
<text x="79.5" y="73.3">GND</text>
<text x="79.5" y="75.8">TxD</text>
<text x="91.7" y="75.8">R232</text>
<text x="91.9" y="73.3">VCC</text>
<text x="101.5" y="77.1">14</text>
<text x="101.5" y="74.6">15</text>
<text x="101.5" y="72.1">16</text>
<text x="108.2" y="73.3">+3V3</text>
<text x="125" y="76.8">27pF</text>
<text x="132" y="76.4" transform="rotate(-90 132 76.4)">4</text>
<text x="144.8" y="76.8">27pF</text>
<text x="190" y="74.6">D3</text>
<text x="190" y="77.1">R_LED</text>
<text x="199.9" y="74.6">D4</text>
<text x="199.9" y="77.1">G_LED</text>
<text x="231.3" y="77.1">PA13</text>
<text x="231.3" y="74.6">PA12</text>
<text x="231.3" y="72.1">PA11</text>
<text x="241.2" y="75.8">5</text>
<text x="241.2" y="73.3">6</text>
<text x="258.5" y="77.1">PA13</text>
<text x="258.5" y="72.1">PA11</text>
<text x="258.5" y="74.6">PA12</text>
<text x="268.4" y="75.8">5</text>
<text x="268.4" y="73.3">6</text>
<text x="13.8" y="79.5">USB-B</text>
<text x="43" y="83.8" transform="rotate(-90 43 83.8)">1</text>
<text x="60" y="80">R11</text>
<text x="62.7" y="80.7">+3V3</text>
<text x="73.4" y="79.5">4</text>
<text x="73.4" y="82">5</text>
<text x="79.5" y="78.3">RxD</text>
<text x="79.5" y="80.7">V3</text>
<text x="79.5" y="83.2">UD+</text>
<text x="90.6" y="83.2">DCD#</text>
<text x="90.9" y="80.7">DTR#</text>
<text x="91.4" y="78.3">RTS#</text>
<text x="101.5" y="82">12</text>
<text x="101.5" y="79.5">13</text>
<text x="125" y="79.3">C4</text>
<text x="125.3" y="82">1</text>
<text x="134.9" y="79.5">X1</text>
<text x="138.6" y="82">3</text>
<text x="144.8" y="79.3">C5</text>
<text x="191.8" y="82">R8</text>
<text x="201.7" y="82">R9</text>
<text x="231.3" y="82">PA9</text>
<text x="231.3" y="79.5">PA14</text>
<text x="241.2" y="83.2">2</text>
<text x="241.2" y="80.7">3</text>
<text x="241.2" y="78.3">4</text>
<text x="258.5" y="79.5">PA14</text>
<text x="258.5" y="82">PA9</text>
<text x="268.4" y="83.2">2</text>
<text x="268.4" y="80.7">3</text>
<text x="268.4" y="78.3">4</text>
<text x="8.1" y="88.2">C</text>
<text x="30.1" y="84.5">C21</text>
<text x="35.8" y="86.9">27pF</text>
<text x="36.3" y="89.4">2</text>
<text x="45.9" y="86.9">X2</text>
<text x="49.6" y="89.4">4</text>
<text x="73.4" y="84.5">6</text>
<text x="73.4" y="86.9">7</text>
<text x="73.4" y="89.4">8</text>
<text x="79.5" y="85.7">UD-</text>
<text x="79.5" y="88.2">XI</text>
<text x="91.1" y="88.2">DSR#</text>
<text x="93.1" y="85.7">RI#</text>
<text x="101.5" y="89.4">9</text>
<text x="101.5" y="86.9">10</text>
<text x="101.5" y="84.5">11</text>
<text x="132" y="89.7" transform="rotate(-90 132 89.7)">2</text>
<text x="134.9" y="84.5">26MHz</text>
<text x="157.1" y="86.9">TxD</text>
<text x="157.1" y="89.4">RxD</text>
<text x="167" y="84.5">JP1</text>
<text x="168.5" y="88.2">1</text>
<text x="177" y="88.2">2</text>
<text x="184.4" y="89.4">PA10</text>
<text x="184.4" y="86.9">PA9</text>
<text x="191.8" y="84.5">2k2</text>
<text x="201.7" y="84.5">2k2</text>
<text x="231.3" y="84.5">PA10</text>
<text x="241.2" y="85.7">1</text>
<text x="258.5" y="84.5">PA10</text>
<text x="268.4" y="85.7">1</text>
<text x="287.4" y="88.2">C</text>
<text x="30.1" y="94.3">C22</text>
<text x="45.9" y="94.3">12MHz</text>
<text x="78.1" y="94.3">CH340G</text>
<text x="79.5" y="90.6">XO</text>
<text x="91.4" y="90.6">CTS#</text>
<text x="167" y="94.3">UART_JMP</text>
<text x="168.5" y="90.6">3</text>
<text x="177" y="90.6">4</text>
<text x="35.8" y="96.8">27pF</text>
<text x="43" y="97.1" transform="rotate(-90 43 97.1)">3</text>
<text x="80.8" y="99.3">L6</text>
<text x="78.8" y="106.9">C7</text>
<text x="228.9" y="104.2">J4</text>
<text x="231.3" y="107.9">8</text>
<text x="241.7" y="107.9">VIN</text>
<text x="256" y="104.2">J2</text>
<text x="258.5" y="107.9">8</text>
<text x="268.9" y="107.9">VIN</text>
<text x="85.5" y="111.6">L8</text>
<text x="127" y="108.5" transform="rotate(-90 127 108.5)">40 GPIO1</text>
<text x="129.5" y="108.5" transform="rotate(-90 129.5 108.5)">39 GPIO2</text>
<text x="132" y="108.5" transform="rotate(-90 132 108.5)">38</text>
<text x="134.5" y="108.5" transform="rotate(-90 134.5 108.5)">37</text>
<text x="136.9" y="108.5" transform="rotate(-90 136.9 108.5)">36</text>
<text x="139.4" y="108.5" transform="rotate(-90 139.4 108.5)">35 PB7_FCSB</text>
<text x="141.9" y="108.5" transform="rotate(-90 141.9 108.5)">34 PB6_CSB</text>
<text x="144.4" y="108.5" transform="rotate(-90 144.4 108.5)">33 PB4_SDA</text>
<text x="146.8" y="108.5" transform="rotate(-90 146.8 108.5)">32 PB3_SCK</text>
<text x="149.3" y="108.5" transform="rotate(-90 149.3 108.5)">31 PA14</text>
<text x="231.3" y="112.8">6</text>
<text x="231.3" y="110.4">7</text>
<text x="240.2" y="111.6">+VUSB</text>
<text x="258.5" y="112.8">6</text>
<text x="258.5" y="110.4">7</text>
<text x="267.4" y="111.6">+VUSB</text>
<text x="72.9" y="119">C6</text>
<text x="73.1" y="114.1">L7</text>
<text x="133.2" y="116.9" transform="rotate(-90 133.2 116.9)">XO</text>
<text x="135.7" y="116.1" transform="rotate(-90 135.7 116.1)">XI</text>
<text x="138.2" y="116.9" transform="rotate(-90 138.2 116.9)">NC</text>
<text x="231.3" y="117.8">4</text>
<text x="231.3" y="115.3">5</text>
<text x="238.8" y="119">MCU_RST</text>
<text x="249.1" y="117.8">VCC</text>
<text x="258.5" y="117.8">4</text>
<text x="258.5" y="115.3">5</text>
<text x="265.9" y="119">MCU_RST</text>
<text x="276.3" y="117.8">VCC</text>
<text x="13.8" y="124">J12</text>
<text x="112.9" y="121.5">1</text>
<text x="112.9" y="124">2</text>
<text x="119.1" y="122.7">NC</text>
<text x="119.1" y="125.2">RFIP</text>
<text x="128.3" y="123.8" transform="rotate(-90 128.3 123.8)">RF_GPIO1</text>
<text x="130.8" y="123.8" transform="rotate(-90 130.8 123.8)">RF_GPIO2</text>
<text x="143.1" y="126" transform="rotate(-90 143.1 126)">PB6/RF_CSB</text>
<text x="145.5" y="122.7">PA13/SWDIO</text>
<text x="153.2" y="125.2">PA12</text>
<text x="163.3" y="124">29 PA12</text>
<text x="163.3" y="121.5">30 PA13</text>
<text x="231.3" y="125.2">1</text>
<text x="231.3" y="122.7">2</text>
<text x="231.3" y="120.2">3</text>
<text x="258.5" y="125.2">1</text>
<text x="258.5" y="122.7">2</text>
<text x="258.5" y="120.2">3</text>
<text x="16.3" y="130.1">1</text>
<text x="16.3" y="127.6">2</text>
<text x="26.1" y="127.6">L5</text>
<text x="41" y="127.6">L4</text>
<text x="55.8" y="127.6">L3</text>
<text x="70.6" y="127.6">L2</text>
<text x="82.8" y="126.4">C1</text>
<text x="112.9" y="126.4">3</text>
<text x="112.9" y="128.9">4</text>
<text x="112.9" y="131.4">5</text>
<text x="119.1" y="127.6">RFIN</text>
<text x="119.1" y="130.1">RFO</text>
<text x="140.6" y="127.2" transform="rotate(-90 140.6 127.2)">PB7/RF_FCSB</text>
<text x="145.6" y="126.3" transform="rotate(-90 145.6 126.3)">PB4/RF_SDA</text>
<text x="148.1" y="126.3" transform="rotate(-90 148.1 126.3)">PB3/RF_SCK</text>
<text x="150.5" y="127.2" transform="rotate(-90 150.5 127.2)">PA14/SWCLK</text>
<text x="153.2" y="130.1">PA10</text>
<text x="153.2" y="127.6">PA11</text>
<text x="163.3" y="128.9">27 PA10</text>
<text x="163.3" y="126.4">28 PA11</text>
<text x="163.3" y="131.4">26 PA9</text>
<text x="8.1" y="135.1">B</text>
<text x="13.8" y="133.6">SMA</text>
<text x="38.5" y="136.1">C3</text>
<text x="68.2" y="136.1">C2</text>
<text x="112.9" y="133.8">6</text>
<text x="112.9" y="136.3">7</text>
<text x="119.1" y="132.6">RF_AVDD</text>
<text x="119.1" y="135.1">RF_GND</text>
<text x="119.1" y="137.6">RF_DVDD</text>
<text x="153.2" y="137.6">PB15</text>
<text x="154.2" y="135.1">PA8</text>
<text x="154.2" y="132.6">PA9</text>
<text x="163.3" y="136.3">24 PB15</text>
<text x="163.3" y="133.8">25 PA8</text>
<text x="287.4" y="135.1">B</text>
<text x="92.9" y="141.2">L1</text>
<text x="105.2" y="141.2">PC13</text>
<text x="105.2" y="143.7">PC14</text>
<text x="105.2" y="138.8">GPIO3</text>
<text x="111.7" y="143.7">10</text>
<text x="112.9" y="138.8">8</text>
<text x="112.9" y="141.2">9</text>
<text x="119.1" y="140">RF_GPIO3</text>
<text x="119.1" y="142.5">PC13</text>
<text x="153.2" y="142.5">PB13</text>
<text x="153.2" y="140">PB14</text>
<text x="163.3" y="141.2">22 PB13</text>
<text x="163.3" y="138.8">23 PB14</text>
<text x="163.3" y="143.7">21</text>
<text x="243.7" y="143.7">PA11</text>
<text x="251.1" y="141.2">KEY1</text>
<text x="258.5" y="141.2">S1</text>
<text x="31.3" y="148.6">VCC</text>
<text x="98.1" y="148.6">VCC</text>
<text x="119.1" y="145">PC14</text>
<text x="147.5" y="145">MCU_VDD</text>
<text x="192.3" y="145">VCC</text>
<text x="69.6" y="151.1">C8</text>
<text x="76.8" y="151.1">C9</text>
<text x="83.5" y="151.1">C10</text>
<text x="91.7" y="151.1">C11</text>
<text x="128.3" y="152.7" transform="rotate(-90 128.3 152.7)">PC15</text>
<text x="130.8" y="152.7" transform="rotate(-90 130.8 152.7)">MCU_RST</text>
<text x="133.2" y="152.7" transform="rotate(-90 133.2 152.7)">MCU_VDDA</text>
<text x="135.7" y="152.7" transform="rotate(-90 135.7 152.7)">PA0</text>
<text x="138.2" y="152.7" transform="rotate(-90 138.2 152.7)">PA1</text>
<text x="140.6" y="152.7" transform="rotate(-90 140.6 152.7)">PA2</text>
<text x="143.1" y="152.7" transform="rotate(-90 143.1 152.7)">PA3</text>
<text x="145.6" y="152.7" transform="rotate(-90 145.6 152.7)">PA4</text>
<text x="148.1" y="152.7" transform="rotate(-90 148.1 152.7)">PA6</text>
<text x="150.5" y="152.7" transform="rotate(-90 150.5 152.7)">GND</text>
<text x="181.9" y="150.9">C14</text>
<text x="181.9" y="153.3">100nF</text>
<text x="191.8" y="150.9">C15</text>
<text x="191.8" y="153.3">470pF</text>
<text x="243.7" y="153.6">PA12</text>
<text x="251.1" y="151.1">KEY2</text>
<text x="258.5" y="151.1">S2</text>
<text x="36" y="158.6">R17</text>
<text x="36" y="161">10k</text>
<text x="127" y="160.1" transform="rotate(-90 127 160.1)">11</text>
<text x="129.5" y="160.1" transform="rotate(-90 129.5 160.1)">12</text>
<text x="132" y="160.1" transform="rotate(-90 132 160.1)">13</text>
<text x="134.5" y="160.1" transform="rotate(-90 134.5 160.1)">14</text>
<text x="136.9" y="160.1" transform="rotate(-90 136.9 160.1)">15</text>
<text x="139.4" y="160.1" transform="rotate(-90 139.4 160.1)">16</text>
<text x="141.9" y="160.1" transform="rotate(-90 141.9 160.1)">17</text>
<text x="144.4" y="160.1" transform="rotate(-90 144.4 160.1)">18</text>
<text x="146.8" y="160.1" transform="rotate(-90 146.8 160.1)">19</text>
<text x="149.3" y="160.1" transform="rotate(-90 149.3 160.1)">20</text>
<text x="40.7" y="166.9">R3</text>
<text x="109.9" y="164.5">R14</text>
<text x="127" y="166.5" transform="rotate(-90 127 166.5)">PC15</text>
<text x="129.5" y="166.5" transform="rotate(-90 129.5 166.5)">MCU_RST</text>
<text x="134.5" y="166.5" transform="rotate(-90 134.5 166.5)">PA0</text>
<text x="136.9" y="166.5" transform="rotate(-90 136.9 166.5)">PA1</text>
<text x="139.4" y="166.5" transform="rotate(-90 139.4 166.5)">PA2</text>
<text x="141.9" y="166.5" transform="rotate(-90 141.9 166.5)">PA3</text>
<text x="144.4" y="166.5" transform="rotate(-90 144.4 166.5)">PA4</text>
<text x="146.8" y="166.5" transform="rotate(-90 146.8 166.5)">PA6</text>
<text x="250.9" y="166.9">R18</text>
<text x="268.2" y="166">B1</text>
<text x="40.7" y="172.1">330R</text>
<text x="48.4" y="168.4">MCU_RST</text>
<text x="85.7" y="168.4">VCC</text>
<text x="109.9" y="169.6">1M</text>
<text x="241.2" y="169.6">VCC</text>
<text x="250.9" y="172.1">22R</text>
<text x="36" y="178.1">C23</text>
<text x="125" y="174.6">VCC</text>
<text x="134.9" y="178.1">C12</text>
<text x="144.8" y="178.1">C13</text>
<text x="228.9" y="178.3">PA8</text>
<text x="243.5" y="176.8">R4</text>
<text x="254.3" y="178.3">3904</text>
<text x="256" y="175.8">Q2</text>
<text x="8.1" y="182">A</text>
<text x="21" y="183.2">K1</text>
<text x="21" y="185.7">RST</text>
<text x="36" y="180.5">100nF</text>
<text x="82.5" y="183.8" transform="rotate(-90 82.5 183.8)">PA14</text>
<text x="85" y="183.8" transform="rotate(-90 85 183.8)">PA13</text>
<text x="90" y="183.8" transform="rotate(-90 90 183.8)">MCU_RST</text>
<text x="107.7" y="180.5">C24</text>
<text x="107.7" y="183">12pF</text>
<text x="122.6" y="180.5">C25</text>
<text x="122.6" y="183">12pF</text>
<text x="134.9" y="180.5">100nF</text>
<text x="144.8" y="180.5">470pF</text>
<text x="243.5" y="182">4k7</text>
<text x="287.4" y="182">A</text>
<text x="73.1" y="190.6">J14</text>
<text x="81.3" y="191.2" transform="rotate(-90 81.3 191.2)">5</text>
<text x="83.8" y="191.2" transform="rotate(-90 83.8 191.2)">4</text>
<text x="86.3" y="191.2" transform="rotate(-90 86.3 191.2)">3</text>
<text x="88.7" y="191.2" transform="rotate(-90 88.7 191.2)">2</text>
<text x="91.2" y="191.2" transform="rotate(-90 91.2 191.2)">1</text>
<text x="234.6" y="186.3" transform="rotate(-90 234.6 186.3)">2</text>
<text x="237.1" y="186.3" transform="rotate(-90 237.1 186.3)">1</text>
<text x="75.6" y="195.6">JLINK</text>
<text x="41.4" y="202">1</text>
<text x="112.4" y="202">2</text>
<text x="183.3" y="202">3</text>
<text x="254.3" y="202">4</text>
</g>
<g font-size="2.2" fill="#000080">
<text x="201.7" y="30.1">T1</text>
<text x="201.7" y="37.5">T2</text>
<text x="201.7" y="52.3">T3</text>
<text x="115.1" y="111.6">CMT2380F64</text>
<text x="117.6" y="109.1">U1</text>
<text x="107.7" y="173.1">Y1</text>
<text x="110.2" y="178.1">32768</text>
<text x="231.3" y="190.6">J11</text>
<text x="231.3" y="193.1">BUZZ</text>
</g>
</svg>
